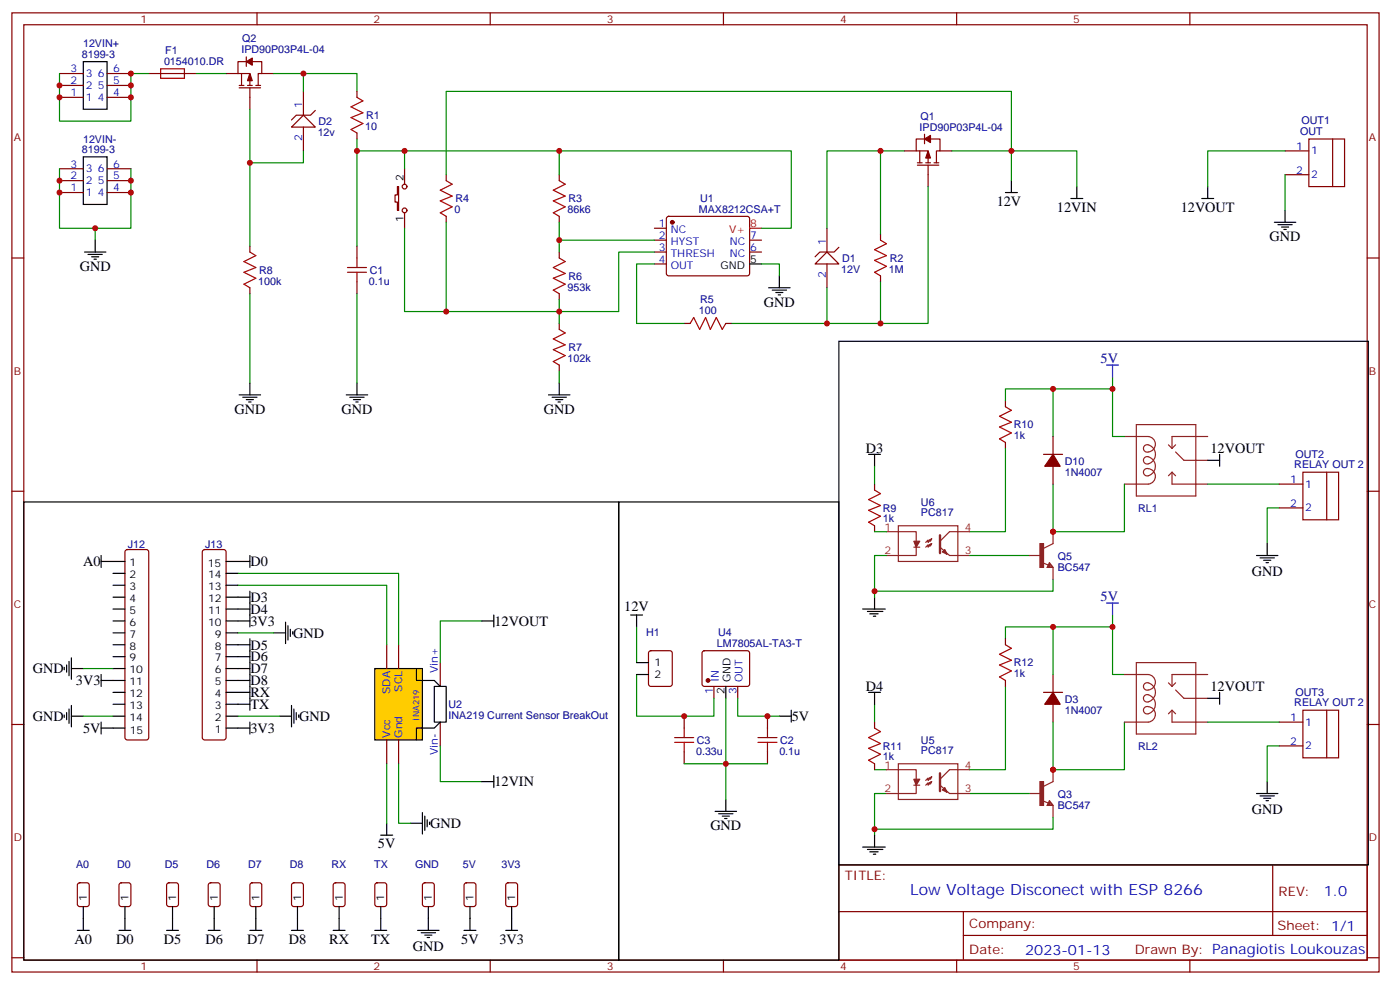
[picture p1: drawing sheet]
<svg xmlns="http://www.w3.org/2000/svg" width="415mm" height="292mm" viewBox="0 0 415 292" stroke-linecap="round" stroke-linejoin="round" font-family="sans-serif">
<g fill="none" stroke="#870000" stroke-width=".35">
<path d="M3.5 3.8h405.4v284.3h-405.4zM7.1 7.3h398.2v277.3h-398.2zM73 16.9v2.8M73 18.3h-2.4v3.5h3.5v3.5M74.8 18.3h2.8v3.5h-1v3.5M76.2 3.8v3.5M145.3 3.8v3.5M214.5 3.8v3.5M283.6 3.8v3.5M352.8 3.8v3.5M17.6 21.8h7.1M17.6 25.3h7.1"/>
<path d="M17.6 28.9h7.1M31.7 21.8h7.1M31.7 25.3h7.1M31.7 28.9h7.1M44.1 21.8h14.1M67 21.8h3.6M70.9 25.3h1.4M70.9 26h6.4M71.6 21.8v3.5M73.4 25.3h1.4M74.1 26v6.4M75.8 25.3h1.5"/>
<path d="M77.6 21.8h3.5M274.1 39.8v2.8M17.6 57.1h7.1M17.6 53.6h7.1M17.6 50h7.1M31.7 57.1h7.1M31.7 53.6h7.1M31.7 50h7.1M117.8 55.3h.4v7.1h-.4v-2.5h-.7v-2.1h.7zM119.9 50v4.6M165.8 51.8v1.8M268.1 44.7h3.5"/>
<path d="M272 48.3h1.4M272 49h6.3M272.7 44.7v3.6M274.1 41.2h-2.5v3.5h3.6v3.6M274.5 48.3h1.4M275.2 49v6.3M275.9 41.2h2.8v3.5h-1.1v3.6M276.9 48.3h1.4M278.7 44.7h3.5M381 44.7h7.1M381 51.8h7.1M388.1 41.2h10.5v14.1h-10.5z"/>
<path d="M395.1 41.2v14.1M3.5 76.5h3.6M74.1 73v1.7M105.8 73v3.5M119.9 63.1v4.6M165.8 64.1v1.8M165.8 74.7v1.8M194 67.7h3.6M194 71.2h3.6M194 74.7h3.6M194 78.2h3.6M197.8 64.3l.5-.2h23.2l.5 .2 .2 .5v16.5l-.7 .5-23.5-.1-.4-.6v-16.3z"/>
<path d="M222.2 71.2h3.6M222.2 74.7h3.6M405.3 76.5h3.6M74.1 85.3v1.8M105.8 83.5v3.6M165.8 87.1v1.7M202.8 95.9h1.8M215.2 95.9h1.8M3.5 145.6h3.6M405.3 145.6h3.6M3.5 214.8h3.6M405.3 214.8h3.6"/>
<path d="M248.7 256.4h156.6v28.2h-156.6zM377.3 256.4v20.9M248.7 270.2h156.5M285.6 277.3h119.6M285.6 270.2v14.2M3.5 283.9h3.6M76.2 284.6v3.5M145.3 284.6v3.5M214.5 284.6v3.5M283.6 284.6v3.5M352.8 284.6v3.5M405.3 283.9h3.6"/>
<circle cx="119.9" cy="55.3" r=".71"/>
<circle cx="119.9" cy="62.4" r=".71"/>
</g>
<g fill="#870000" stroke="#870000" stroke-width=".35">
<path d="M274.1 41.2l1.8-1.1v2.2z"/>
<path d="M275.2 44.7l.7 2.1h-1.4z"/>
<path d="M73 18.3l1.8-1.1v2.1z"/>
<path d="M74.1 21.8l.7 2.1h-1.4z"/>
<circle cx="199.3" cy="65.9" r=".53"/>
</g>
<path d="M24.7 18.3h7v14.1h-7zM24.7 46.5h7v14.1h-7zM222.2 78.2h3.6M70.9 117.1h6.4M72 117.8h4.2M73 118.5h2.1M73.7 119.2h.7M74.1 113.5v3.6" fill="none" stroke="#000" stroke-width=".35"/>
<path d="M222.2 67.7h3.6" fill="none" stroke="#f00" stroke-width=".35"/>
<path d="M47.6 20.4h7.1v2.8h-7.1zM165.8 53.6l1.8 1-3.6 1.8 3.6 1.7-3.6 1.4 3.6 1.8-3.6 1.8 1.8 1M74.1 74.7l1.7 1.1-3.5 1.7 3.5 1.8-3.5 1.4 3.5 1.8-3.5 1.7 1.8 1.1M103 79.3h5.7M105.8 76.5v2.8M165.8 76.5l1.8 1-3.6 1.8 3.6 1.8-3.6 1.4 3.6 1.7-3.6 1.8 1.8 1.1M103 80.7h5.7M105.8 80.7v2.8M204.6 95.9l1.1-1.8 1.7 3.5 1.8-3.5 1.4 3.5 1.8-3.5 1.7 3.5 1.1-1.7" fill="none" stroke="#a10000" stroke-width=".35"/>
<path d="M17.6 21.8v14.1h21.2v-14.1h5.3M58.2 21.8h8.8M74.1 32.4v40.6M74.1 87.1v26.4" fill="none" stroke="#008700" stroke-width=".35"/>
<path d="M90 34.1l3.5 3.6h-7.1z" fill="#fff" stroke="#870000" stroke-width=".35"/>
<path d="M90 27.1v7M90 37.7v7M93.5 32.7l-1.4 1.4h-4.3l-1.4 1.5M132.3 51.8v1.8M132.3 64.1v1.8M165.8 95.9v1.7M165.8 108.2v1.8" fill="none" stroke="#870000" stroke-width=".35"/>
<g fill="none" stroke="#008700" stroke-width=".35">
<path d="M81.1 21.8h8.9v5.3M90 44.7v3.6h-15.9M105.8 44.7h14.1v5.3M105.8 41.2v31.8M119.9 44.7h114.7v23h-8.8M165.8 44.7v7.1M132.3 65.9v26.5h-12.4v-24.7M165.8 65.9v8.8M165.8 71.2h28.2M194 74.7h-10.6v17.7h-51.1M194 78.2h-5.3v17.7h14.1M225.8 78.2h5.3v3.6"/>
<path d="M105.8 87.1v26.4M165.8 88.8v7.1M165.8 110v3.5"/>
</g>
<g fill="none" stroke="#000" stroke-width=".35">
<path d="M227.9 85.3h6.3M229 86h4.2M230 86.7h2.1M230.7 87.4h.7M231.1 81.8v3.5M102.7 117.1h6.3M103.7 117.8h4.2M104.8 118.5h2.1M105.5 119.2h.7M105.8 113.5v3.6M162.6 117.1h6.4M163.7 117.8h4.2"/>
<path d="M164.7 118.5h2.2M165.5 119.2h.7M165.8 113.5v3.6"/>
</g>
<path d="M132.3 53.6l1.8 1-3.6 1.8 3.6 1.7-3.6 1.4 3.6 1.8-3.6 1.8 1.8 1M165.8 97.6l1.8 1.1-3.6 1.8 3.6 1.7-3.6 1.4 3.6 1.8-3.6 1.8 1.8 1" fill="none" stroke="#a10000" stroke-width=".35"/>
<path d="M241.7 78.2l3.5-3.5 3.5 3.5z" fill="#fff" stroke="#870000" stroke-width=".35"/>
<path d="M245.2 67.7v7M245.2 78.2v7.1M248.7 73.3l-1.4 1.4h-4.2l-1.4 1.4M261.1 69.4v1.8M261.1 81.8v1.7M130.5 196.4v7.1M130.5 214.1v7" fill="none" stroke="#870000" stroke-width=".35"/>
<path d="M261.1 71.2l1.7 1-3.5 1.8 3.5 1.8-3.5 1.4 3.5 1.8-3.5 1.7 1.8 1.1" fill="none" stroke="#a10000" stroke-width=".35"/>
<path d="M90 21.8h15.8v5.3M17.6 50v17.7h21.2v-17.7M261.1 44.7v24.7M268.1 44.7h-22.9v23M275.2 55.3v40.6h-14.1M282.2 44.7h17.7v-17.6h-167.6v24.7M299.9 44.7v8.9M381 51.8v10.6M28.2 67.7v3.5M245.2 85.3v10.6M261.1 83.5v12.4h-44.1" fill="none" stroke="#008700" stroke-width=".35"/>
<path d="M298.1 57.1h3.5M299.9 53.6v3.5M25 74.7h6.4M26.1 75.4h4.2M27.2 76.1h2.1M27.9 76.8h.7M28.2 71.2v3.5M377.8 65.9h6.4M378.9 66.6h4.2M379.9 67.3h2.2M380.6 68h.8M381 62.4v3.5" fill="none" stroke="#000" stroke-width=".35"/>
<path d="M111.1 198.2h14.1v21.2h-14.1z" fill="#fc0" stroke="#000" stroke-width=".35"/>
<g fill="none" stroke="#000" stroke-width=".35">
<path d="M317.5 58.8h3.5M319.3 55.3v3.5M356.3 58.8h3.5M358.1 55.3v3.5M248.7 101.2h157v155.2h-157zM257.5 134.7h3.6M259.3 134.7v3.5M358.1 136.5h3.5M361.6 134.7v3.5M7.1 148.8h176.3v135.8h-176.3zM183.4 148.8h65.3v135.8h-65.3zM30 166.4h7"/>
<path d="M30 164.7v3.5M33.5 170h3.5M33.5 173.5h3.5M33.5 177h3.5M67 166.4h7.1M67 170h3.6M67 173.5h3.6M67 177h7.1M74.1 164.7v3.5M74.1 175.3v10.5M259.3 177v3.6M372.5 164.7h6.4"/>
<path d="M373.6 165.4h4.2M374.6 166.1h2.2M375.4 166.8h.7M375.7 161.1v3.6M19 197.8v.7M19.8 197.1v2.1M20.5 196.1v4.2M21.2 198.2h3.5M21.2 195v6.4M30 200v3.5M33.5 184.1h3.5M33.5 180.6h3.5"/>
<path d="M33.5 187.6h3.5M33.5 191.1h3.5M33.5 194.7h3.5M33.5 198.2h3.5M67 184.1h7.1M67 180.6h7.1M67 187.6h3.6M67 191.1h7.1M67 194.7h7.1M67 198.2h7.1M74.1 189.4v21.1M81.1 187.6h3.6"/>
<path d="M84.7 184.4v6.4M85.4 185.5v4.2M86.1 186.5v2.2M86.8 187.3v.7M123.5 198.2v3.5h1.7v14.1h-1.7v3.6M142.9 184.1h3.5M146.4 182.3v3.5M187 182.3h3.5M188.7 182.3v3.5M188.7 196.4h3.6M188.7 200h3.6M255.8 180.6h6.7"/>
<path d="M257.2 181.3h4.6M257.9 182h2.4M258.9 182.7h.7M19 211.9v.8M19.8 211.2v2.2M20.5 210.2v4.2M21.2 212.3h3.5M21.2 209.1v6.4M30 201.7h7M30 215.8h7M30 214.1v3.5M33.5 212.3h3.5"/>
<path d="M33.5 205.2h3.5M33.5 208.8h3.5M67 212.3h3.6M67 205.2h7.1M67 201.7h7.1M67 208.8h7.1M67 215.8h7.1M74.1 214.1v3.5M82.9 212.3h3.5M86.4 209.1v6.4M87.1 210.2v4.2M87.8 211.2v2.2"/>
<path d="M88.5 211.9v.8M125.2 201.7h3.6l1.7 1.8h1.8v10.6h-1.8l-1.7 1.7h-3.6M130.5 203.5h-1.7v10.6h1.7M215.2 203.5v3.5M231.1 212.3h3.5M234.6 210.5v3.6M257.5 205.2h3.6M259.3 205.2v3.6M358.1 207h3.5M361.6 205.2v3.6M142.9 231.7h3.5M146.4 229.9v3.6"/>
<path d="M215.2 237v3.5M372.5 235.2h6.4M373.6 235.9h4.2M374.6 236.6h2.2M375.4 237.3h.7M375.7 231.7v3.5M112.9 247.6h3.5M114.7 244.1v3.5M121.7 244.1h3.5M125.2 240.9v6.3M125.9 241.9v4.3M126.6 243v2.1"/>
<path d="M127.4 243.7v.7M212 240.5h6.4M213.1 241.2h4.2M214.1 241.9h2.2M214.8 242.6h.7M255.8 251.1h6.7M257.2 251.8h4.6M257.9 252.5h2.4M258.9 253.2h.7M259.3 247.6v3.5M22.9 275.8h3.6M24.7 268.7v7.1"/>
<path d="M35.3 275.8h3.5M37 268.7v7.1M49.4 275.8h3.5M51.2 268.7v7.1M61.7 275.8h3.6M63.5 268.7v7.1M74.1 275.8h3.5M75.8 268.7v7.1M86.4 275.8h3.6M88.2 268.7v7.1M98.8 275.8h3.5M100.5 268.7v7.1"/>
<path d="M111.1 275.8h3.6M112.9 268.7v7.1M123.8 275.8h6.4M124.9 276.5h4.2M125.9 277.2h2.2M126.6 277.9h.8M127 268.7v7.1M137.6 275.8h3.5M139.3 268.7v7.1M149.9 275.8h3.6M151.7 268.7v7.1"/>
</g>
<g fill="none" stroke="#870000" stroke-width=".35">
<path d="M105.8 27.1v1.8M105.8 39.4v1.8M298.1 118.8v1.8M298.1 131.2v1.7M309.4 134.7h5.6M312.2 129.4v5.3M312.2 138.2v5.3M386.3 140h10.6v14.1h-10.6zM393.3 140v14.1M259.3 143.5v1.8M259.3 155.9v1.7M379.2 143.5h7.1"/>
<path d="M379.2 150.6h7.1M37.3 163.1l.4-.2h5.7l.5 .2 .2 .5v55.1l-.2 .5-.5 .2h-5.7l-.5-.3-.2-.4v-55.1zM60.2 163.1l.5-.2h5.6l.5 .2 .2 .5v55.1l-.2 .5-.5 .2h-5.6l-.5-.3-.2-.4v-55.1zM114.7 191.1v7.1M118.2 191.1v7.1M192.5 193.1l.5-.2h5.6l.7 .4v9.5l-.4 .6-5.9 .1-.7-.5v-9.4zM208.4 193.1l.4-.2h12.7l.5 .2 .2 .5v9.5l-.7 .4-12.9-.1-.5-.6v-9.2zM298.1 189.4v1.7M312.2 200v5.2M114.7 219.4v7M118.2 219.4v7M202.8 212.3v3.5"/>
<path d="M211.7 203.5v3.5M218.7 203.5v3.5M227.5 212.3v3.5M259.3 214.1v1.7M298.1 201.7v1.8M309.4 205.2h5.6M312.2 208.8v5.3M379.2 214.1h7.1M386.3 210.5h10.6v14.1h-10.6zM393.3 210.5v14.1M202.8 222.9v3.5M227.5 222.9v3.5"/>
<path d="M259.3 226.4v1.8M379.2 221.1h7.1M23.2 261.9l.4-.2h2.2l.6 .4 .1 5.9-.5 .7h-2.4l-.6-.4-.1-5.9zM35.5 261.9l.5-.2h2.1l.7 .4v5.9l-.5 .7h-2.3l-.7-.4v-5.9zM49.6 261.9l.5-.2h2.1l.7 .4v5.9l-.4 .7h-2.4l-.7-.4v-5.9zM62 261.9l.4-.2h2.2l.6 .4 .1 5.9-.5 .7h-2.4l-.6-.4-.1-5.9zM74.3 261.9l.5-.2h2.1l.7 .4v5.9l-.5 .7h-2.3l-.7-.4v-5.9zM86.7 261.9l.4-.2h2.2l.6 .4 .1 5.9-.5 .7h-2.4l-.6-.4-.1-5.9zM99 261.9l.5-.2h2.1l.7 .4v5.9l-.5 .7h-2.3l-.7-.4v-5.9zM111.4 261.9l.4-.2h2.1l.7 .4 .1 5.9-.5 .7h-2.4l-.6-.4-.1-5.9zM125.5 261.9l.4-.2h2.2l.6 .4 .1 5.9-.5 .7h-2.4l-.6-.4-.1-5.9zM137.8 261.9l.5-.2h2.1l.7 .4v5.9l-.5 .7h-2.3l-.7-.4v-5.9z"/>
<path d="M150.2 261.9l.4-.2h2.2l.6 .4 .1 5.9-.5 .7h-2.4l-.6-.4-.1-5.9z"/>
</g>
<g fill="#870000" stroke="#870000" stroke-width=".35">
<path d="M312.2 134.7l2.1 3.5h-4.6z"/>
<path d="M312.2 205.2l2.1 3.6h-4.6z"/>
<circle cx="209.9" cy="201.7" r=".53"/>
</g>
<g fill="none" stroke="#008700" stroke-width=".35">
<path d="M299.9 44.7h19.4v10.6M381 44.7h-22.9v10.6M312.2 115.3v14.1M329.8 115.3h-31.7v3.5M329.8 111.8v17.6h3.6M259.3 138.2v5.3M298.1 132.9v24.7h-10.6M259.3 157.6h3.5M312.2 143.5v14.1h21.2v-14.1M358.1 143.5h21.1M379.2 150.6h-3.5v10.5M70.6 173.5h44.1v17.6"/>
<path d="M70.6 170h47.6v21.1M259.3 175.3v1.7M262.8 164.7h-3.5v10.6h52.9v-3.6M287.5 164.7h17.7M24.7 198.2h8.8M70.6 187.6h10.5M142.9 184.1h-12.4v12.3M188.7 200v12.3h23v-5.3M188.7 185.8v10.6M312.2 185.8v14.2M329.8 182.3v17.7h3.6M329.8 185.8h-31.7v3.6"/>
<path d="M24.7 212.3h8.8M70.6 212.3h12.3M215.2 207v30M218.7 207v5.3h12.4M259.3 208.8v5.3M298.1 203.5v24.7h-10.6M312.2 214.1v14.1h21.2v-14.1M358.1 214.1h21.1M114.7 226.4v17.7M118.2 226.4v17.7h3.5M130.5 221.1v10.6h12.4M202.8 226.4h24.7"/>
<path d="M259.3 228.2h3.5M262.8 235.2h-3.5v10.6h52.9v-3.5M287.5 235.2h17.7M379.2 221.1h-3.5v10.6M259.3 245.8v1.8"/>
</g>
<g fill="none" stroke="#a10000" stroke-width=".35">
<path d="M105.8 28.9l1.8 1-3.5 1.8 3.5 1.7-3.5 1.5 3.5 1.7-3.5 1.8 1.7 1M298.1 120.6l1.8 1-3.6 1.8 3.6 1.8-3.6 1.4 3.6 1.7-3.6 1.8 1.8 1.1M259.3 145.3l1.8 1-3.6 1.8 3.6 1.8-3.6 1.4 3.6 1.7-3.6 1.8 1.8 1.1M298.1 191.1l1.8 1.1-3.6 1.8 3.6 1.7-3.6 1.4 3.6 1.8-3.6 1.8 1.8 1M200 218.7h5.7M202.8 215.8v2.9M224.7 218.7h5.7M227.5 215.8v2.9M259.3 215.8l1.8 1.1-3.6 1.8 3.6 1.7-3.6 1.4 3.6 1.8-3.6 1.8 1.8 1M200 220.1h5.7M202.8 220.1v2.8M224.7 220.1h5.7"/>
<path d="M227.5 220.1v2.8"/>
</g>
<g fill="none" stroke="#8c2424" stroke-width=".35">
<path d="M333.4 129.4h7a2.29 2.29 0 0 1 2.1 2.8 2.29 2.29 0 0 1-3 1.6 1.14 1.14 0 0 1-.2-1.6 1.14 1.14 0 0 1 1.6-.2 2.86 2.86 0 0 1 1.6 3.2 2.86 2.86 0 0 1-2.7 2.3 1.13 1.13 0 0 1-.6-1.6 1.13 1.13 0 0 1 1.7-.3 2.87 2.87 0 0 1 1.6 3.1 2.87 2.87 0 0 1-2.7 2.3 1.18 1.18 0 0 1-.6-1.7 1.18 1.18 0 0 1 1.8-.3 2.3 2.3 0 0 1 1.5 2.5 2.3 2.3 0 0 1-2.1 2h-7M336.9 125.9h17.6v21.1h-17.6zM346.4 131.9l1.1 1M347.5 140v3.5h10.6M347.5 140l1 1M347.5 140l-1.1 1M348.5 134l2.5 2.5h7.1M348.5 131.9l-1 1M358.1 129.4h-10.6v3.5M262.8 157.6h8.8v2.8M266.3 155.9h17.7v10.5h-17.7zM276.2 159.7l-1 1.1v-.7l-.7 .7"/>
<path d="M287.5 157.6h-6l-2.8 2.8M312.2 157.6v3.5l-2.8 1.5M270.9 162.2h1.8M271.6 162.2v2.5h-8.8M275.5 160.1l.7-.4-.3 .7zM276.2 161.1l-.3 .8-.4-.4 .7-.4-1 1.1v-.7l-.7 .7M281.5 164.7h6M305.2 164.7h3.5M309 166.8l1.8 .7M311.1 166.8l1.1 1.4h-1.8zM311.1 167.1l.8 .8h-1.1zM311.1 167.5v.4"/>
<path d="M312.2 168.2v3.5M333.4 200h7a2.29 2.29 0 0 1 2.1 2.7 2.29 2.29 0 0 1-3 1.7 1.14 1.14 0 0 1-.2-1.6 1.14 1.14 0 0 1 1.6-.2 2.86 2.86 0 0 1 1.6 3.2 2.86 2.86 0 0 1-2.7 2.3 1.13 1.13 0 0 1-.6-1.7 1.13 1.13 0 0 1 1.7-.3 2.87 2.87 0 0 1 1.6 3.2 2.87 2.87 0 0 1-2.7 2.3 1.18 1.18 0 0 1-.6-1.7 1.18 1.18 0 0 1 1.8-.3 2.3 2.3 0 0 1 1.5 2.4 2.3 2.3 0 0 1-2.1 2.1h-7M336.9 196.4h17.6v21.2h-17.6zM358.1 200h-10.6v3.5M346.4 202.4l1.1 1.1M347.5 210.5v3.6h10.6M347.5 210.5l1 1.1M347.5 210.5l-1.1 1.1M348.5 204.5l2.5 2.5h7.1M348.5 202.4l-1 1.1M262.8 228.2h8.8v2.8M266.3 226.4h17.7v10.6h-17.7z"/>
<path d="M270.9 232.8h1.8M271.6 232.8v2.4h-8.8M275.5 230.6l.7-.3-.3 .7zM276.2 230.3l-1 1.1v-.8l-.7 .8M276.2 231.7l-.3 .7-.4-.3 .7-.4-1 1.1v-.7l-.7 .7M281.5 235.2h6M287.5 228.2h-6l-2.8 2.8M305.2 235.2h3.5M309 237.3l1.8 .8M311.1 238.1v.3M311.1 237.3l1.1 1.5h-1.8zM311.1 237.7l.8 .7h-1.1z"/>
<path d="M312.2 228.2v3.5l-2.8 1.4M312.2 238.8v3.5"/>
</g>
<g fill="#8c2424" stroke="#8c2424" stroke-width=".35">
<path d="M278.7 162.2l2.8 2.5z"/>
<path d="M270.9 160.4h1.8l-1.1 1.8z"/>
<path d="M279.4 163.6l.7-.7 .7 1.4z"/>
<path d="M308.3 161.1h1.1v7.1h-1.1z"/>
<path d="M308.3 231.7h1.1v7.1h-1.1z"/>
<path d="M278.7 232.8l2.8 2.4z"/>
<path d="M270.9 231h1.8l-1.1 1.8z"/>
<path d="M279.4 234.2l.7-.7 .7 1.4z"/>
</g>
<path d="M278.7 158.7v5.3M278.7 229.2v5.3" fill="none" stroke="#8c2424" stroke-width=".71"/>
<path d="M328.1 108.2h3.5M329.8 108.2v3.6M328.1 178.8h3.5M329.8 178.8v3.5" fill="none" stroke="#00f" stroke-width=".35"/>
<g fill="#c00">
<circle cx="38.8" cy="25.3" r=".88"/>
<circle cx="17.6" cy="28.9" r=".88"/>
<circle cx="17.6" cy="25.3" r=".88"/>
<circle cx="38.8" cy="28.9" r=".88"/>
<circle cx="38.8" cy="21.8" r=".88"/>
<circle cx="74.1" cy="48.3" r=".88"/>
<circle cx="165.8" cy="92.4" r=".88"/>
<circle cx="165.8" cy="71.2" r=".88"/>
<circle cx="261.1" cy="95.9" r=".88"/>
<circle cx="261.1" cy="44.7" r=".88"/>
<circle cx="90" cy="21.8" r=".88"/>
<circle cx="17.6" cy="57.1" r=".88"/>
<circle cx="28.2" cy="67.7" r=".88"/>
<circle cx="299.9" cy="44.7" r=".88"/>
<circle cx="227.5" cy="212.3" r=".88"/>
<circle cx="215.2" cy="226.4" r=".88"/>
<circle cx="312.2" cy="115.3" r=".88"/>
<circle cx="312.2" cy="157.6" r=".88"/>
<circle cx="329.8" cy="115.3" r=".88"/>
<circle cx="259.3" cy="175.3" r=".88"/>
<circle cx="259.3" cy="245.8" r=".88"/>
<circle cx="312.2" cy="228.2" r=".88"/>
<circle cx="329.8" cy="185.8" r=".88"/>
<circle cx="312.2" cy="185.8" r=".88"/>
<circle cx="17.6" cy="53.6" r=".88"/>
<circle cx="38.8" cy="57.1" r=".88"/>
<circle cx="38.8" cy="53.6" r=".88"/>
<circle cx="105.8" cy="44.7" r=".88"/>
<circle cx="119.9" cy="44.7" r=".88"/>
<circle cx="165.8" cy="44.7" r=".88"/>
<circle cx="132.3" cy="92.4" r=".88"/>
<circle cx="202.8" cy="212.3" r=".88"/>
<circle cx="245.2" cy="95.9" r=".88"/>
</g>
<text font-size="4.6" fill="#00f" x="269.9" y="265.2">Low Voltage Disconect with ESP 8266</text>
<g font-size="4.2">
<text x="295.5" y="61">12V</text>
<text x="313.4" y="62.9">12VIN</text>
<text x="350.1" y="62.9">12VOUT</text>
<text x="376.4" y="71.5">GND</text>
<text x="23.6" y="80.4">GND</text>
<text x="226.5" y="90.9">GND</text>
<text x="69.5" y="122.7">GND</text>
<text x="101.2" y="122.7">GND</text>
<text x="161.2" y="122.7">GND</text>
<text x="256.7" y="134.3">D3</text>
<text x="358.9" y="134.4">12VOUT</text>
<text x="24.6" y="167.8">A0</text>
<text x="74.3" y="167.8">D0</text>
<text x="371.1" y="170.8">GND</text>
<text x="74.3" y="178.4">D3</text>
<text x="74.3" y="181.9">D4</text>
<text x="74.3" y="185.5">3V3</text>
<text x="146.6" y="185.5">12VOUT</text>
<text x="185.1" y="181.1">12V</text>
<text x="87" y="189">GND</text>
<text x="74.3" y="196.1">D6</text>
<text x="74.3" y="192.5">D5</text>
<text x="9.7" y="199.6">GND</text>
<text x="22.5" y="203.2">3V3</text>
<text x="74.3" y="203.1">D8</text>
<text x="74.3" y="199.6">D7</text>
<text x="74.3" y="206.7">RX</text>
<text x="256.7" y="204.9">D4</text>
<text x="358.9" y="204.9">12VOUT</text>
<text x="9.7" y="213.7">GND</text>
<text x="74.3" y="210.2">TX</text>
<text x="88.7" y="213.7">GND</text>
<text x="234.8" y="213.7">5V</text>
<text x="24.6" y="217.2">5V</text>
<text x="74.3" y="217.2">3V3</text>
<text x="146.6" y="233.1">12VIN</text>
<text x="127.5" y="245.5">GND</text>
<text x="371.1" y="241.3">GND</text>
<text x="112.1" y="251.5">5V</text>
<text x="210.6" y="246.2">GND</text>
<text x="22.1" y="279.9">A0</text>
<text x="34.5" y="279.9">D0</text>
<text x="48.6" y="279.9">D5</text>
<text x="60.9" y="279.9">D6</text>
<text x="73.3" y="279.9">D7</text>
<text x="85.6" y="279.9">D8</text>
<text x="97.6" y="279.9">RX</text>
<text x="110.1" y="279.9">TX</text>
<text x="122.4" y="282">GND</text>
<text x="136.8" y="279.9">5V</text>
<text x="148.1" y="279.9">3V3</text>
</g>
<g font-size="4.2" fill="#000080">
<text x="326.3" y="107.5">5V</text>
<text x="326.3" y="178.1">5V</text>
</g>
<g font-size="4.2" fill="#00f">
<text x="392.5" y="265.7">1.0</text>
<text x="304" y="283">2023-01-13</text>
</g>
<g font-size="3.9" fill="#800">
<text x="250.5" y="261">TITLE:</text>
<text x="379.1" y="265.7">REV:</text>
<text x="287.4" y="275.2">Company:</text>
<text x="378.7" y="275.8">Sheet: 1/1</text>
<text x="287.4" y="282.9">Date:</text>
<text x="336.4" y="282.9">Drawn By: Panagiotis Loukouzas</text>
</g>
<g font-size="3.2" fill="#800">
<text x="41.6" y="6.8">1</text>
<text x="110.8" y="6.8">2</text>
<text x="179.9" y="6.8">3</text>
<text x="249.1" y="6.8">4</text>
<text x="318.2" y="6.8">5</text>
<text x="4.1" y="41.9">A</text>
<text x="405.9" y="41.9">A</text>
<text x="4.1" y="111.1">B</text>
<text x="405.9" y="111.1">B</text>
<text x="4.1" y="180.2">C</text>
<text x="405.9" y="180.2">C</text>
<text x="4.1" y="249.3">D</text>
<text x="405.9" y="249.3">D</text>
<text x="41.6" y="287.6">1</text>
<text x="110.8" y="287.6">2</text>
<text x="179.9" y="287.6">3</text>
<text x="249.1" y="287.6">4</text>
<text x="318.2" y="287.6">5</text>
</g>
<g font-size="3.2" fill="#000080">
<text x="24.3" y="17.2">8199-3</text>
<text x="24.6" y="14">12VIN+</text>
<text x="49" y="16.1">F1</text>
<text x="71.6" y="15.8">IPD90P03P4L-04</text>
<text x="71.8" y="12.6">Q2</text>
<text x="48.6" y="19.3">0154010.DR</text>
<text x="108.6" y="35.3">R1</text>
<text x="272.9" y="35.5">Q1</text>
<text x="94.2" y="40.3">12v</text>
<text x="94.4" y="37">D2</text>
<text x="108.3" y="38.5">10</text>
<text x="272.6" y="38.7">IPD90P03P4L-04</text>
<text x="385.5" y="40.1">OUT</text>
<text x="385.9" y="36.9">OUT1</text>
<text x="24.3" y="45.4">8199-3</text>
<text x="24.6" y="42.2">12VIN-</text>
<text x="135" y="60">R4</text>
<text x="168.5" y="60">R3</text>
<text x="207.6" y="59.8">U1</text>
<text x="134.8" y="63.2">0</text>
<text x="168.3" y="63.2">86k6</text>
<text x="207.2" y="63">MAX8212CSA+T</text>
<text x="249.7" y="77.6">D1</text>
<text x="263.8" y="77.6">R2</text>
<text x="76.8" y="81.1">R8</text>
<text x="109.6" y="81.1">C1</text>
<text x="168.5" y="82.9">R6</text>
<text x="249.4" y="80.8">12V</text>
<text x="263.5" y="80.8">1M</text>
<text x="76.6" y="84.4">100k</text>
<text x="109.4" y="84.4">0.1u</text>
<text x="168.3" y="86.1">953k</text>
<text x="207.6" y="89.9">R5</text>
<text x="207.2" y="93.1">100</text>
<text x="168.3" y="107.3">102k</text>
<text x="168.5" y="104.1">R7</text>
<text x="300.6" y="130.2">1k</text>
<text x="300.6" y="127">R10</text>
<text x="315.7" y="137.8">D10</text>
<text x="384.1" y="135.7">OUT2</text>
<text x="315.7" y="141.1">1N4007</text>
<text x="383.7" y="138.9">RELAY OUT 2</text>
<text x="273" y="149.9">U6</text>
<text x="261.8" y="154.9">1k</text>
<text x="261.8" y="151.7">R9</text>
<text x="273" y="153">PC817</text>
<text x="337.4" y="151.7">RL1</text>
<text x="37.9" y="162.3">J12</text>
<text x="60.8" y="162.3">J13</text>
<text x="313.6" y="166">Q5</text>
<text x="313.6" y="169.4">BC547</text>
<text x="191.5" y="188.6">H1</text>
<text x="212.5" y="191.8">LM7805AL-TA3-T</text>
<text x="212.9" y="188.7">U4</text>
<text x="300.6" y="197.6">R12</text>
<text x="300.6" y="200.8">1k</text>
<text x="133" y="209.9">U2</text>
<text x="315.7" y="208.3">D3</text>
<text x="383.7" y="209.4">RELAY OUT 2</text>
<text x="384.1" y="206.2">OUT3</text>
<text x="133" y="213.1">INA219 Current Sensor BreakOut</text>
<text x="315.7" y="211.7">1N4007</text>
<text x="206.6" y="220.5">C3</text>
<text x="231.3" y="220.5">C2</text>
<text x="273" y="220.4">U5</text>
<text x="206.4" y="223.7">0.33u</text>
<text x="231.1" y="223.7">0.1u</text>
<text x="261.8" y="225.4">1k</text>
<text x="261.8" y="222.3">R11</text>
<text x="273" y="223.6">PC817</text>
<text x="337.4" y="222.3">RL2</text>
<text x="313.6" y="239.9">BC547</text>
<text x="313.6" y="236.6">Q3</text>
<text x="22.6" y="257.5">A0</text>
<text x="34.7" y="257.5">D0</text>
<text x="48.9" y="257.5">D5</text>
<text x="61.2" y="257.5">D6</text>
<text x="73.6" y="257.5">D7</text>
<text x="85.9" y="257.5">D8</text>
<text x="98.2" y="257.5">RX</text>
<text x="110.9" y="257.5">TX</text>
<text x="123.1" y="257.5">GND</text>
<text x="137.2" y="257.5">5V</text>
<text x="148.7" y="257.5">3V3</text>
</g>
<g font-size="3.2" fill="#00f">
<text x="20.9" y="21.4">3</text>
<text x="25.4" y="22.9">3</text>
<text x="29" y="22.9">6</text>
<text x="33.5" y="21.4">6</text>
<text x="20.9" y="28.5">1</text>
<text x="20.9" y="25">2</text>
<text x="25.4" y="29.9">1</text>
<text x="25.4" y="26.4">2</text>
<text x="29" y="29.9">4</text>
<text x="29" y="26.4">5</text>
<text x="33.5" y="28.5">4</text>
<text x="33.5" y="25">5</text>
<text x="89.6" y="32" transform="rotate(-90 89.6 32)">1</text>
<text x="89.6" y="41.8" transform="rotate(-90 89.6 41.8)">2</text>
<text x="384.3" y="44.4">1</text>
<text x="388.8" y="45.8">1</text>
<text x="20.9" y="53.2">2</text>
<text x="20.9" y="49.7">3</text>
<text x="25.4" y="51.1">3</text>
<text x="29" y="51.1">6</text>
<text x="33.5" y="53.2">5</text>
<text x="33.5" y="49.7">6</text>
<text x="384.3" y="51.4">2</text>
<text x="388.8" y="52.8">2</text>
<text x="20.9" y="56.7">1</text>
<text x="25.4" y="58.1">1</text>
<text x="25.4" y="54.6">2</text>
<text x="29" y="58.1">4</text>
<text x="29" y="54.6">5</text>
<text x="33.5" y="56.7">4</text>
<text x="195.4" y="67.3">1</text>
<text x="195.4" y="70.8">2</text>
<text x="198.9" y="69.1">NC</text>
<text x="222.4" y="70.8">7</text>
<text x="195.4" y="74.4">3</text>
<text x="195.4" y="77.9">4</text>
<text x="198.9" y="72.6">HYST</text>
<text x="198.9" y="76.1">THRESH</text>
<text x="216.4" y="76.1">NC</text>
<text x="216.4" y="72.6">NC</text>
<text x="222.4" y="74.4">6</text>
<text x="244.8" y="72.6" transform="rotate(-90 244.8 72.6)">1</text>
<text x="198.9" y="79.7">OUT</text>
<text x="244.8" y="82.4" transform="rotate(-90 244.8 82.4)">2</text>
<text x="382.5" y="143.2">1</text>
<text x="387" y="144.6">1</text>
<text x="382.5" y="150.2">2</text>
<text x="387" y="151.6">2</text>
<text x="129.8" y="199.5" transform="rotate(-90 129.8 199.5)">Vin+</text>
<text x="213.1" y="202.2" transform="rotate(-90 213.1 202.2)">IN</text>
<text x="220.1" y="202.2" transform="rotate(-90 220.1 202.2)">OUT</text>
<text x="115.7" y="205.7" transform="rotate(-90 115.7 205.7)">SDA</text>
<text x="119.2" y="205" transform="rotate(-90 119.2 205)">SCL</text>
<text x="211.3" y="205.7" transform="rotate(-90 211.3 205.7)">1</text>
<text x="218.4" y="205.7" transform="rotate(-90 218.4 205.7)">3</text>
<text x="382.5" y="213.7">1</text>
<text x="387" y="215.1">1</text>
<text x="115.7" y="218.7" transform="rotate(-90 115.7 218.7)">Vcc</text>
<text x="119.2" y="218.7" transform="rotate(-90 119.2 218.7)">Gnd</text>
<text x="382.5" y="220.8">2</text>
<text x="129.8" y="223.9" transform="rotate(-90 129.8 223.9)">Vin-</text>
<text x="387" y="222.2">2</text>
</g>
<g font-size="3.2">
<text x="119.6" y="53.6" transform="rotate(-90 119.6 53.6)">2</text>
<text x="119.6" y="65.8" transform="rotate(-90 119.6 65.8)">1</text>
<text x="222.4" y="77.9">5</text>
<text x="213.7" y="79.7">GND</text>
<text x="38.3" y="167.9">1</text>
<text x="38.3" y="171.4">2</text>
<text x="61.6" y="168.2">15</text>
<text x="61.7" y="171.4">14</text>
<text x="38.3" y="174.9">3</text>
<text x="38.3" y="178.4">4</text>
<text x="61.7" y="178.4">12</text>
<text x="61.7" y="174.9">13</text>
<text x="38.3" y="182">5</text>
<text x="38.3" y="185.5">6</text>
<text x="61.7" y="185.5">10</text>
<text x="61.7" y="182">11</text>
<text x="38.3" y="189">7</text>
<text x="63.7" y="189">9</text>
<text x="38.3" y="192.5">8</text>
<text x="38.3" y="196.1">9</text>
<text x="63.7" y="196.1">7</text>
<text x="63.7" y="192.5">8</text>
<text x="194" y="197.5">1</text>
<text x="38.3" y="199.6">10</text>
<text x="38.3" y="203.1">11</text>
<text x="63.7" y="203.1">5</text>
<text x="63.7" y="199.6">6</text>
<text x="194" y="201">2</text>
<text x="216.6" y="202.2" transform="rotate(-90 216.6 202.2)">GND</text>
<text x="38.3" y="206.7">12</text>
<text x="63.7" y="206.7">4</text>
<text x="214.8" y="205.7" transform="rotate(-90 214.8 205.7)">2</text>
<text x="38.3" y="210.2">13</text>
<text x="38.3" y="213.7">14</text>
<text x="63.7" y="213.7">2</text>
<text x="63.7" y="210.2">3</text>
<text x="38.5" y="217.6">15</text>
<text x="63.7" y="217.2">1</text>
<text x="25.8" y="267" transform="rotate(-90 25.8 267)">1</text>
<text x="38.1" y="267" transform="rotate(-90 38.1 267)">1</text>
<text x="52.2" y="267" transform="rotate(-90 52.2 267)">1</text>
<text x="64.6" y="267" transform="rotate(-90 64.6 267)">1</text>
<text x="76.9" y="267" transform="rotate(-90 76.9 267)">1</text>
<text x="89.3" y="267" transform="rotate(-90 89.3 267)">1</text>
<text x="101.6" y="267" transform="rotate(-90 101.6 267)">1</text>
<text x="113.9" y="267" transform="rotate(-90 113.9 267)">1</text>
<text x="128.1" y="267" transform="rotate(-90 128.1 267)">1</text>
<text x="140.4" y="267" transform="rotate(-90 140.4 267)">1</text>
<text x="152.8" y="267" transform="rotate(-90 152.8 267)">1</text>
</g>
<g font-size="3.2" fill="#f00">
<text x="216.2" y="69.1">V+</text>
<text x="222.4" y="67.3">8</text>
</g>
<g font-size="3.2" fill="#8d2323">
<text x="262.2" y="157.3">1</text>
<text x="286.1" y="157.3">4</text>
<text x="262.2" y="164.3">2</text>
<text x="286.1" y="164.3">3</text>
<text x="262.2" y="227.8">1</text>
<text x="286.1" y="227.8">4</text>
<text x="262.2" y="234.9">2</text>
<text x="286.1" y="234.9">3</text>
</g>
<text font-size="2.5" fill="#00f" x="124.3" y="213.6" transform="rotate(-90 124.3 213.6)">INA219</text>
</svg>
